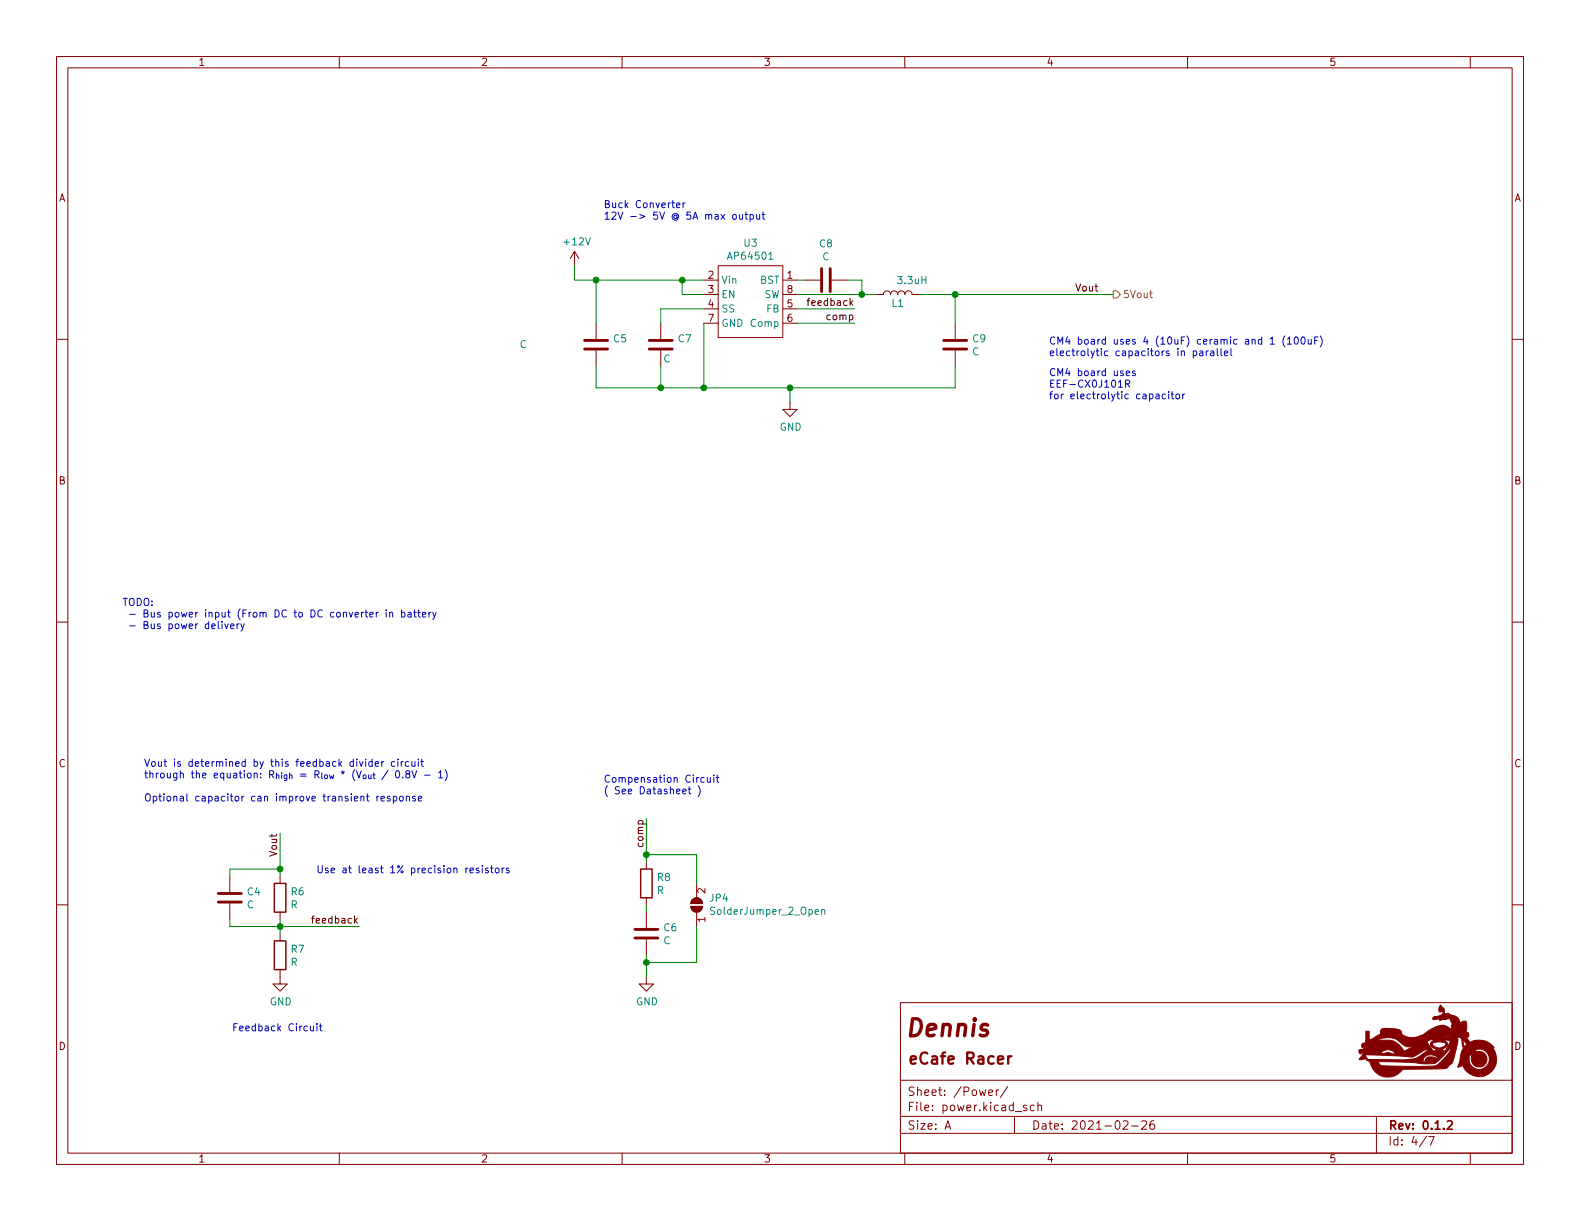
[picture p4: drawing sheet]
<svg xmlns="http://www.w3.org/2000/svg" width="279mm" height="216mm" viewBox="0 0 279 216" stroke-linecap="round" stroke-linejoin="round" font-family="sans-serif">
<g fill="none" stroke="#840000" stroke-width=".18">
<path d="M10 10h259.4v195.9h-259.4zM12 12h255.4v191.9h-255.4zM60 10v2M110 10v2M160 10v2M210 10v2M260 10v2M10 60h2M101.6 44.5l-.8 1.2M101.6 44.5v2.5M101.6 44.5l.8 1.2M105.4 57.2v2.7"/>
<path d="M116.8 57.2v2.7M124.5 52.1h2.5M124.5 49.5h2.5M124.5 54.6h2.5M124.5 57.2h2.5M127 47h11.4v12.7h-11.4zM138.4 52.1h2.6M138.4 49.5h2.6M138.4 54.6h2.6M138.4 57.2h2.6M142.2 49.5h2.8M147.1 49.5h2.8"/>
<path d="M154.9 52.1h1.3a.64 .64 0 0 1 .6-.7 .64 .64 0 0 1 .7 .7 .64 .64 0 0 1 .6-.7 .64 .64 0 0 1 .6 .7 .64 .64 0 0 1 .7-.7 .64 .64 0 0 1 .6 .7 .64 .64 0 0 1 .7-.7 .64 .64 0 0 1 .6 .7h1.3M168.9 57.2v2.7M267.4 60h2M105.4 62v2.8M116.8 62v2.8M139.7 71.1v1.3h1.3l-1.3 1.3-1.3-1.3h1.3M168.9 62v2.8M10 110h2M267.4 110h2M10 160h2M40.6 154.9v2.8M40.6 159.8v2.8"/>
<path d="M49.5 154.9v1.3M114.3 152.4v1.3M114.3 158.8v1.2M122.5 159a1.02 1.02 0 0 1 1.1-.2 1.02 1.02 0 0 1 .6 1h-2zM123.2 156.2v2.6M267.4 160h2M49.5 171.5v2.5h1.3l-1.3 1.3-1.2-1.3h1.2M49.5 161.3v1.3M49.5 165.1v1.3M114.3 172.7v1.3h1.3l-1.3 1.3-1.3-1.3h1.3M114.3 161.3v2.8M114.3 166.1v2.8"/>
<path d="M122.2 160.3h2a1.02 1.02 0 0 1-1 1 1.02 1.02 0 0 1-1-1zM123.2 161.3v2.5M159.2 177.3h108.2v26.6h-108.2zM159.4 197.4h108M159.4 191h108M167.1 199.7l.5-1.5 .5 1.5M167.3 199.2h.7M174.8 193.2l.7-.1v-.3l-.5-.1-.2 .2 .1 .7h.6M176.2 192.7v1M176.6 192.7l-.3 .1-.1 .2M178.2 192.1l-1.3 2M179.4 197.4v3"/>
<path d="M181.5 195.5l-.3-.1-.2 .2v.2l.5 .2v.3h-.5M182.9 195.5l-.4-.1-.3 .3v.4l.1 .2h.6M183.5 195.6l.3-.2 .3 .1 .1 .9M183.5 194.9v1.5M198.6 198.3l.6-.1 .2 .1 .1 .3-1 1.1h1M200.1 199.1h1.2M201.9 198.3l.6-.1 .2 .1 .1 .3-1 1.1h1M204 198.2a.59 .59 0 0 0-.7 .6v.6l.2 .2 .4 .1 .2-.2 .1-.5-.2-.2-.4-.1-.3 .3M243.4 197.4v6.5M60 203.9v2M110 203.9v2M159.4 200.4h108"/>
<path d="M160 203.9v2M210 203.9v2M252.3 200.9l-1.3 1.9M252.6 201h1l-.6 1.5M260 203.9v2"/>
</g>
<path d="M256 198.3l.5-.1 .2 .1 .1 .3-.9 1.1h.9" fill="none" stroke="#840000" stroke-width=".3"/>
<path d="M178.3 186.8v1.3M178.9 186.8l-.4 .1-.2 .2" fill="none" stroke="#840000" stroke-width=".4"/>
<g fill="#840000" stroke="#840000" stroke-width=".18">
<path d="M241.5 182.4h.6v1.4h.3l1.7-1 .1-.1-.1-.5 .3-.3h2.3a.91 .91 0 0 1 1.1 .7l.2 .3 .3 .2a6.3 6.3 0 0 0 3.5 .4h3.6a1.04 1.04 0 0 0 1.3-1.1 1.5 1.5 0 0 1-1.8 1l-5.1 .1 1.7-.5a7.2 7.2 0 0 1 3.7-1.7l1.5 .6v-.7h.3l-.3-.4-.2-.4h.7l.3 .4h.3v.1l.1-.1h-.4l-.3-.4h-.7l-.3-.3-1.5 .3-.2-.2-1 .1-.2-.3 .3-.2h3.4l.7 .8 .1-.1-.8-.7h-3.4l3.2-.1-2.9 .1a1.34 1.34 0 0 0 1.3-.7l-.2-.3-.4 .2a.8 .8 0 0 1 .2-1.3l.4 .5a.52 .52 0 0 1 .2 .7l.1 .4 .6-.1 .6 .3a1.42 1.42 0 0 1 1.4 1.4l.6-.3h.6l.1 .8-.1 1 .4 .2v.4v.3l-.5-.1 .7 1.1a3.4 3.4 0 0 1 4.3 1l-.2 .1a3.1 3.1 0 0 1-1 4.6 3.1 3.1 0 0 1-4.4-1.6l-.8 .3 .4-1.4h1.6a1.79 1.79 0 0 0 2 1.8 1.79 1.79 0 0 0 1.5-2.2 1.79 1.79 0 0 0-2.3-1.3v.2l.3 .1a1.4 1.4 0 0 1 1.7 1.2 1.4 1.4 0 0 1-1.3 1.6 1.4 1.4 0 0 1-1.5-1.4h1.2l.1 .1 .2-.1-.2-.2-.1 .2h-1.2v-.7l-.2-.1-.2 .8h-1.6l.2-1.2h1.8l.2 .3 .1-.1-.2-.3-1.9 .1a1.05 1.05 0 0 0 .2-1.3l-.1-.8h.2l.3 1.1 .4-.4-.7-.9v.2h-.2a.58 .58 0 0 0-.8-.5 2.31 2.31 0 0 1-.1 1.8l-.8 2.6-.5 .4a1.19 1.19 0 0 1-1.5 .7l-6.7 .1a3.2 3.2 0 0 1-3.4 1.3 3.2 3.2 0 0 1-2.5-2.7h1.5l.4 .6 .4 .2h8.1a2.05 2.05 0 0 0 2.2-.8 5 5 0 0 0 1.7-2.2l-.1-.2-1.5 1.7a2.36 2.36 0 0 1-2.6 1.1h-.9a55.4 55.4 0 0 0-7.7-.4h-1.5l-.5-.2-.2-.3-.8 .2-.4-.1 .7-.8h.4l.5 .8 9.8 .1v.4l.3-.1a.99 .99 0 0 1 1.4-.8l.9 .3a1.52 1.52 0 0 0-2.6 .2h-2.9h.1a4.8 4.8 0 0 0 3.6-1.7l-.2-.2-.2 .1-1 .6a3 3 0 0 1-3 .6l-7.1-.3 .1-.2h2.9l1.4-.2 .9 .2h.5a1.67 1.67 0 0 0-2.8 0h-2.9v-.2l-.6 .2-.2-.4 .1-.3 .8-.2-.4-.4v-.4l.2-.1 1.1-.2-.6-.1v-.2l3.5-.1a3.2 3.2 0 0 1 3.3 2l1.6-.9h-.4a2.1 2.1 0 0 1-2.1-.8h4.9l1.2 1.7 .6-.3h.8l.6 .3 1-1.8-.9-.2-.1 .2a.58 .58 0 0 1 .4 .9 1.81 1.81 0 0 1-2.9-.1v-.4h.3a1.38 1.38 0 0 0 2.4 .2 1.66 1.66 0 0 0-2-.4l-.7 .2 .1-.2 .4-.3v-.1l-.2-.1-1 .4h-4.9l-.2-.2a3.3 3.3 0 0 0-3.6 0h-2.1z"/>
<path d="M122.2 160.3h2a1.02 1.02 0 0 1-1 1 1.02 1.02 0 0 1-1-1z"/>
<path d="M122.5 159a1.02 1.02 0 0 1 1.1-.2 1.02 1.02 0 0 1 .6 1h-2z"/>
</g>
<path d="M145.3 47.5v4.1M146.8 47.5v4.1M103.4 61.7h4M103.4 60.2h4M114.8 61.7h4.1M114.8 60.2h4.1M166.9 61.7h4M166.9 60.2h4M38.6 159.5h4.1M38.6 158h4.1M112.3 165.9h4M112.3 164.3h4" fill="none" stroke="#840000" stroke-width=".51"/>
<path d="M48.5 156.2h2v5.1h-2zM113.3 153.7h2v5.1h-2zM48.5 166.4h2v5.1h-2z" fill="none" stroke="#840000" stroke-width=".25"/>
<path d="M136 45.8h.7M145.3 160.9l.2-.1 .3 .1v.8M145.3 160.8v.9" fill="none" stroke="#008484" stroke-width=".18"/>
<path d="M196.8 51.4h.7l.6 .7-.6 .6h-.7zM203.3 51.8h.5M203.5 51.4v1.1l.3 .1" fill="none" stroke="#848400" stroke-width=".18"/>
<path d="M142.7 53.2h.5M55.1 162.4h.5" fill="none" stroke="#000" stroke-width=".18"/>
<g fill="none" stroke="#0000c2" stroke-width=".18">
<path d="M119.6 36.3l.6-.1v-.3h-.4l-.2 .2 .1 .6h.5M120.8 35.9v.8M121.1 35.9l-.3 .2M129.7 38l.3-.1 .2 .3v.3l-.2 .3-.3-.1-.1-.2zM130.8 37.9v.8l.3 .1 .2-.2M131.3 37.9v.9M131.7 37.9h.5M131.9 37.5v1.1l.3 .2M132.6 38l.4-.1 .2 .3-.1 .5h-.5M132.6 37.9v1.3M133.8 37.9v.8l.4 .1 .1-.2M134.3 37.9v.9"/>
<path d="M134.8 37.9h.4M134.9 37.5v1.1l.3 .2M224.6 59.9l.4-.3v1.3M227.2 59.4a1.46 1.46 0 0 0 0 1.9M227.6 59.9l.4-.3v1.3M229 59.7l.2-.1a.68 .68 0 0 1 .4 .6 .68 .68 0 0 1-.4 .7l-.2-.2-.1-.3zM230.2 59.6h.2a.68 .68 0 0 1 .4 .6 .68 .68 0 0 1-.4 .7 .84 .84 0 0 1-.2-1.3zM233.1 59.6h-.6v1.3M233.5 59.4a1.46 1.46 0 0 1 0 1.9M199 67.9l.6-.1 .2-.2-.1-.3-.7-.1v1.3M199.2 66l.6-.1-.1-.3h-.4l-.1 .2v.6h.5M199.3 67.9l.5 .6"/>
<path d="M200.7 65.6h-.3l-.1 .2v.1l.4 .2v.3h-.4M204.4 69.7h.5l.1 .8M205 70h-.5l-.1 .2 .1 .3h.5M206.1 69.7h-.3l-.3 .2 .1 .6h.5M206.7 69.2v.2M206.7 69.7v.8M207.1 69.7h.5M207.3 69.2v1.1l.3 .2M208.1 69.7h.3l.2 .2v.4l-.2 .2h-.3l-.2-.2zM209.1 69.7v.8M209.5 69.7l-.4 .2M211 62.1h.4l.2 .2-.1 .5h-.5"/>
<path d="M211 62.1v1.2M212.2 62.1h.4l.1 .8M212.7 62.4h-.4l-.2 .2 .2 .3 .4-.1M213.3 62.1v.8M213.7 62.1l-.4 .2M214.1 62.1h.5v.8M214.6 62.4h-.4l-.2 .2 .2 .3 .4-.1M215.3 61.6v1.1l.1 .2M215.9 61.6v1.1l.2 .2M216.5 62.5l.6-.1v-.3h-.4l-.2 .1 .1 .6h.5M217.7 61.6v1.1l.2 .2M224.6 60.9h.7"/>
<path d="M227.6 60.9h.8M231.3 60l.1 .8 .3 .1 .2-.2M231.9 60v.9M232.5 60.2h.4M38.6 109.9v1.1l.2 .2M39.3 110.3v.9M39.7 110.3l.4 .9 .3-.9M40.8 110.7l.6-.1-.1-.2-.3-.1-.2 .2v.6h.5M41.9 110.3v.9M42.3 110.3l-.4 .3M42.6 110.3l.3 .9M43.2 110.3l-.4 1.2-.2 .1"/>
<path d="M65.4 108.7l.6-.1-.1-.3h-.3l-.2 .1 .1 .7h.4M66.5 108.3v.8M66.9 108.3l-.4 .2M68.3 107.8v.2M68.3 108.3v.8M68.9 108.4l.2-.1h.3v.8M68.9 108.3v.8M71 108.3h.4l.2 .2-.1 .6h-.5M71 107.8v1.3M72.2 108.3h.4l.1 .8M72.7 108.6h-.4l-.2 .2 .2 .3h.4M73.1 108.3h.5"/>
<path d="M73.3 107.8v1.1l.3 .2M73.9 108.3h.4M74 107.8v1.1l.3 .2M74.7 108.7l.6-.1-.1-.3h-.3l-.2 .1 .1 .7h.4M75.9 108.3v.8M76.2 108.3l-.3 .2M76.5 108.3l.3 .8M77.1 108.3l-.4 1.1-.2 .1M65.8 134.7h-.3l-.3 .2 .1 .5h.5M65.8 134.2v1.3M66.4 135.1l.6-.1-.1-.3h-.4l-.1 .1v.6h.5M67.5 134.7v.8"/>
<path d="M67.9 134.7l-.4 .2M69.8 134.7h-.4l-.2 .2 .1 .5h.5M70.3 134.2v.2M70.3 134.7v.8M71 134.7v.8M71.3 134.7l-.3 .2M72.3 134.7h-.4l-.2 .2 .1 .5h.5M72.8 134.7l.1 .7 .3 .1 .2-.1M73.4 134.7v.8M74 134.2v.2M74 134.7v.8M74.4 134.7h.5"/>
<path d="M74.6 134.2v1.1l.3 .2M75.1 137.1h.9M77.6 136.6l.3-.3v1.3M77.6 137.6h.7M78.7 136.1a1.46 1.46 0 0 1 0 1.9M120.7 139.9l.6-.1v-.2l-.4-.1-.2 .2 .1 .6h.5M121.7 139.5h.5M121.9 139.1v1.1l.3 .2M123.4 138.9a1.46 1.46 0 0 1 0 2M124.5 137.5h-.3l-.3 .2 .2 .6h.4M125.1 137.5v.8h.3l.2-.1M125.6 137.5v.8"/>
<path d="M126.2 137.1v.1M126.2 137.5v.8M126.7 137.5h.4M126.8 137.1v1l.3 .2M66.7 140.8v.8M67 140.8l-.3 .2M67.4 141.2l.6-.1-.1-.2-.3-.1-.2 .2v.6h.5M69 140.9l-.3-.1-.2 .2v.2l.5 .1v.3h-.5M69.6 140.9l.3-.1 .3 .2-.2 .6h-.4M69.6 140.8v1.3M70.8 140.9l.3-.1 .2 .2v.4l-.2 .2h-.3l-.1-.2zM71.9 140.9l.1-.1 .3 .1 .1 .7"/>
<path d="M71.9 140.8v.8M73.4 140.9l-.3-.1-.2 .2 .1 .2 .4 .1v.3h-.5M74 141.2l.6-.1-.1-.2-.3-.1-.2 .2v.6h.5M83.1 153.9l.6-.1v-.2l-.4-.1-.2 .2 .1 .6h.5M84.7 153.6l-.3-.1-.2 .2 .1 .2 .4 .1v.3h-.5M85.3 153.1v.1M85.3 153.5v.8M86.3 153.6l-.3-.1-.2 .2 .1 .2 .4 .1v.3h-.5M86.7 153.5h.5M86.9 153.1v1.1l.3 .1M87.7 153.6l.3-.1 .3 .2v.4l-.3 .2h-.3l-.1-.2zM88.8 153.5v.8"/>
<path d="M89.2 153.5l-.4 .2M90 153.6l-.3-.1-.2 .2 .1 .2 .4 .1v.3h-.5M41.4 181.6h.4M42 181h-.6v1.3M42.4 181.9l.6-.2-.1-.2-.3-.1-.2 .2v.6h.5M56.5 181.4h.5M56.7 181v1.1l.3 .2"/>
</g>
<g fill="none" stroke="#008400" stroke-width=".18">
<path d="M101.6 47v2.5h22.9M105.4 49.5v7.7M120.6 49.5v2.6h3.9M124.5 57.2v11.4M124.5 54.6h-7.7v2.6M141 52.1h13.9M141 49.5h1.2M141 54.6h10.1M141 57.2h10.1M149.9 49.5h2.5v2.6M162.6 52.1h34.2M168.9 52.1v5.1"/>
<path d="M105.4 64.8v3.8h63.5v-3.8M116.8 64.8v3.8M139.7 68.6v2.5M49.5 147.3v7.6M49.5 153.7h-8.9v1.2M114.3 144.8v7.6M114.3 151.1h8.9v5.1M40.6 162.6v1.2h22.9M49.5 162.6v2.5M114.3 160v1.3M114.3 168.9v3.8M123.2 163.8v6.4h-8.9"/>
</g>
<g fill="#008400" stroke="#008400" stroke-width=".18">
<circle cx="49.5" cy="163.8" r=".51"/>
<circle cx="114.3" cy="151.1" r=".51"/>
<circle cx="114.3" cy="170.2" r=".51"/>
<circle cx="49.5" cy="153.7" r=".51"/>
<circle cx="168.9" cy="52.1" r=".51"/>
<circle cx="124.5" cy="68.6" r=".51"/>
<circle cx="139.7" cy="68.6" r=".51"/>
<circle cx="116.8" cy="68.6" r=".51"/>
<circle cx="120.7" cy="49.5" r=".51"/>
<circle cx="152.4" cy="52.1" r=".51"/>
<circle cx="105.4" cy="49.5" r=".51"/>
</g>
<text font-size="4.2" fill="#840000" x="159.9" y="183.3">Dennis</text>
<text font-size="2.8" fill="#840000" x="160.4" y="188.2">eCafe Racer</text>
<g font-size="2.1" fill="#840000">
<text x="160.4" y="196.5">File: power.kicad_sch</text>
<text x="160.4" y="193.8">Sheet: /Power/</text>
<text x="160.4" y="199.7">Size: A</text>
<text x="182.4" y="199.7">Date: 2021-02-26</text>
<text x="245.4" y="199.7">Rev: 0.1.2</text>
<text x="245.4" y="202.5">Id: 4/7</text>
</g>
<g font-size="1.8" fill="#840000">
<text x="35" y="11.6">1</text>
<text x="85" y="11.6">2</text>
<text x="135" y="11.6">3</text>
<text x="185" y="11.6">4</text>
<text x="235" y="11.6">5</text>
<text x="10.3" y="35.6">A</text>
<text x="267.7" y="35.6">A</text>
<text x="125.2" y="49.3">2</text>
<text x="125.2" y="51.8">3</text>
<text x="139.2" y="49.3">1</text>
<text x="139.2" y="51.8">8</text>
<text x="125.2" y="54.4">4</text>
<text x="125.2" y="56.9">7</text>
<text x="139.2" y="54.4">5</text>
<text x="139.2" y="56.9">6</text>
<text x="10.3" y="85.7">B</text>
<text x="267.7" y="85.7">B</text>
<text x="10.3" y="135.6">C</text>
<text x="267.7" y="135.6">C</text>
<text x="124.7" y="158" transform="rotate(-90 124.7 158)">2</text>
<text x="124.7" y="163.1" transform="rotate(-90 124.7 163.1)">1</text>
<text x="10.3" y="185.7">D</text>
<text x="267.7" y="185.7">D</text>
<text x="35" y="205.6">1</text>
<text x="85" y="205.6">2</text>
<text x="135" y="205.6">3</text>
<text x="185" y="205.6">4</text>
<text x="235" y="205.6">5</text>
</g>
<g font-size="1.8" fill="#0000c2">
<text x="106.7" y="36.8">Buck Converter</text>
<text x="106.7" y="38.8">12V -&gt; 5V @ 5A max output</text>
<text x="185.4" y="60.9">CM4 board uses 4 (10uF) ceramic and 1 (100uF)</text>
<text x="185.4" y="63">electrolytic capacitors in parallel</text>
<text x="185.4" y="66.5">CM4 board uses</text>
<text x="185.4" y="68.5">EEF-CX0J101R</text>
<text x="185.4" y="70.6">for electrolytic capacitor</text>
<text x="21.6" y="107.1">TODO:</text>
<text x="22.1" y="109.2">- Bus power input (From DC to DC converter in battery</text>
<text x="22.1" y="111.2">- Bus power delivery</text>
<text x="25.4" y="135.6">Vout is determined by this feedback divider circuit</text>
<text x="25.4" y="137.6">through the equation: R_{high} = R_{low} * (V_{out} / 0.8V - 1)</text>
<text x="25.4" y="141.7">Optional capacitor can improve transient response</text>
<text x="106.7" y="138.4">Compensation Circuit</text>
<text x="106.7" y="140.4">( See Datasheet )</text>
<text x="55.9" y="154.4">Use at least 1% precision resistors</text>
<text x="42.9" y="182.3">Feedback Circuit</text>
</g>
<g font-size="1.8" fill="#008484">
<text x="99.9" y="43.4">+12V</text>
<text x="129" y="45.9">AP64501</text>
<text x="131.6" y="43.6">U3</text>
<text x="144.9" y="43.7">C8</text>
<text x="145.4" y="46">C</text>
<text x="127.5" y="50.2">Vin</text>
<text x="127.5" y="52.7">EN</text>
<text x="134.4" y="50.2">BST</text>
<text x="135.1" y="52.7">SW</text>
<text x="158.9" y="50.2">3.3uH</text>
<text x="127.5" y="55.2">SS</text>
<text x="127.5" y="57.8">GND</text>
<text x="132.9" y="57.8">Comp</text>
<text x="135.6" y="55.2">FB</text>
<text x="157.7" y="54.3">L1</text>
<text x="91.9" y="61.5">C</text>
<text x="108.5" y="60.5">C5</text>
<text x="117.3" y="64.1">C</text>
<text x="119.9" y="60.5">C7</text>
<text x="171.9" y="62.8">C</text>
<text x="172" y="60.5">C9</text>
<text x="137.8" y="76.1">GND</text>
<text x="116.3" y="155.8">R8</text>
<text x="43.6" y="160.6">C</text>
<text x="43.7" y="158.3">C4</text>
<text x="51.4" y="160.6">R</text>
<text x="51.5" y="158.3">R6</text>
<text x="116.2" y="158.1">R</text>
<text x="125.6" y="159.4">JP4</text>
<text x="126.1" y="161.7">SolderJumper_2_Open</text>
<text x="117.3" y="167">C</text>
<text x="117.4" y="164.7">C6</text>
<text x="51.4" y="170.8">R</text>
<text x="51.5" y="168.5">R7</text>
<text x="47.7" y="177.7">GND</text>
<text x="112.4" y="177.7">GND</text>
</g>
<g font-size="1.8">
<text x="190.4" y="51.5">Vout</text>
<text x="143.5" y="54.1">feedback</text>
<text x="146.4" y="56.6">comp</text>
<text x="113.8" y="149.5" transform="rotate(-90 113.8 149.5)">comp</text>
<text x="49" y="151.3" transform="rotate(-90 49 151.3)">Vout</text>
<text x="55.8" y="163.3">feedback</text>
</g>
<text font-size="1.8" fill="#848400" x="198.5" y="52.7">5Vout</text>
</svg>
